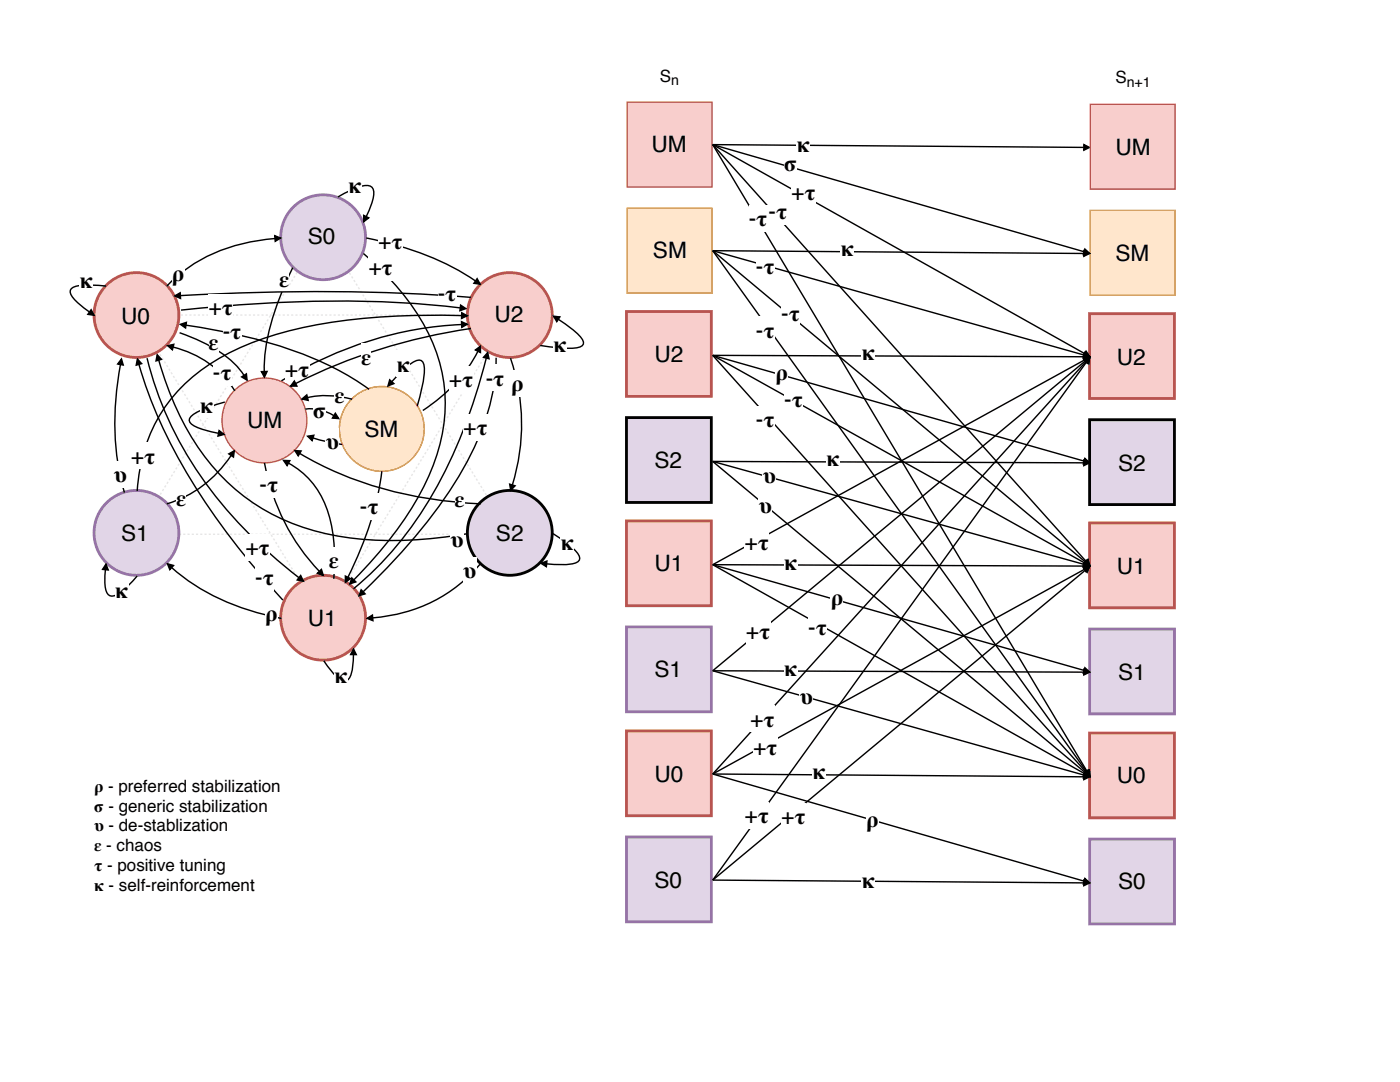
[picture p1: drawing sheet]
<svg xmlns="http://www.w3.org/2000/svg" width="279mm" height="216mm" viewBox="0 0 279 216" stroke-linecap="round" stroke-linejoin="round" font-family="sans-serif">
<path d="M64.5 45.9l37.4 60.7h-74.8zM27.1 62.9h74.8l-37.4 60.6z" fill="none" stroke="#e6e6e6" stroke-width=".28" stroke-dasharray=".4 .4" stroke-linecap="butt"/>
<circle cx="27.2" cy="62.9" r="8.5" fill="#f8cecc"/>
<circle cx="27.2" cy="62.9" r="8.5" fill="none" stroke="#b85450" stroke-width=".56"/>
<circle cx="64.5" cy="47.3" r="8.5" fill="#e1d5e7"/>
<circle cx="64.5" cy="47.3" r="8.5" fill="none" stroke="#9673a6" stroke-width=".56"/>
<circle cx="27.2" cy="106.3" r="8.5" fill="#e1d5e7"/>
<circle cx="27.2" cy="106.3" r="8.5" fill="none" stroke="#9673a6" stroke-width=".56"/>
<circle cx="64.5" cy="123.3" r="8.5" fill="#f8cecc"/>
<circle cx="64.5" cy="123.3" r="8.5" fill="none" stroke="#b85450" stroke-width=".56"/>
<circle cx="101.7" cy="106.3" r="8.5" fill="#e1d5e7"/>
<circle cx="101.7" cy="106.3" r="8.5" fill="none" stroke="#000" stroke-width=".56"/>
<circle cx="101.7" cy="62.9" r="8.5" fill="#f8cecc"/>
<circle cx="101.7" cy="62.9" r="8.5" fill="none" stroke="#b85450" stroke-width=".56"/>
<circle cx="52.8" cy="83.9" r="8.5" fill="#f8cecc"/>
<circle cx="52.8" cy="83.9" r="8.5" fill="none" stroke="#b85450" stroke-width=".28"/>
<circle cx="76.2" cy="85.6" r="8.5" fill="#ffe6cc"/>
<circle cx="76.2" cy="85.6" r="8.5" fill="none" stroke="#d79b00" stroke-width=".28"/>
<path d="M54.8 47l1.2 .5-1.1 .7zM54.9 47.6a32.5 32.5 0 0 0-21.6 9.5" fill="none" stroke="#000" stroke-width=".28"/>
<path d="M54.8 47l1.2 .5-1.1 .7z" fill="#000"/>
<path d="M34.3 51.9h2.5v5.3h-2.5z" fill="#fff"/>
<path d="M24 72.7a54.5 54.5 0 0 0 .8 25.6M24.2 71.6l.4 1.2-1.1-.2z" fill="none" stroke="#000" stroke-width=".28"/>
<path d="M24.2 71.6l.4 1.2-1.1-.2z" fill="#000"/>
<path d="M22.7 91.9h2.6v5.4h-2.6z" fill="#fff"/>
<path d="M33.4 112.5l1.2 .3-.7 .9zM34.3 113.3a45 45 0 0 0 21.9 10.1" fill="none" stroke="#000" stroke-width=".28"/>
<path d="M33.4 112.5l1.2 .3-.7 .9z" fill="#000"/>
<path d="M52.9 119.6h2.5v5.4h-2.5z" fill="#fff"/>
<path d="M96 112.4a30.4 30.4 0 0 1-21.6 10.9M73.3 123.4l1-.7 .1 1.2z" fill="none" stroke="#000" stroke-width=".28"/>
<path d="M73.3 123.4l1-.7 .1 1.2z" fill="#000"/>
<path d="M92.4 111.1h2.6v5.4h-2.6z" fill="#fff"/>
<path d="M101.9 71.5a40.5 40.5 0 0 1 .4 25.3M101.7 96.6l1.1 .3-.9 1z" fill="none" stroke="#000" stroke-width=".28"/>
<path d="M101.7 96.6l1.1 .3-.9 1z" fill="#000"/>
<path d="M102 73.9h2.5v5.3h-2.5z" fill="#fff"/>
<path d="M58.4 53.4a52.3 52.3 0 0 0-5.6 18.4l-.1 2.3M52.2 74.2l1.1-.1-.5 1.2z" fill="none" stroke="#000" stroke-width=".28"/>
<path d="M52.2 74.2l1.1-.1-.5 1.2z" fill="#000"/>
<path d="M55.7 53h2v5.3h-2z" fill="#fff"/>
<path d="M33.5 69l1.2-.3-.3 1.1zM34.5 69.3a19.9 19.9 0 0 1 12.3 8.7" fill="none" stroke="#000" stroke-width=".28"/>
<path d="M33.5 69l1.2-.3-.3 1.1z" fill="#000"/>
<path d="M42.5 71.6h3.7v5.4h-3.7z" fill="#fff"/>
<path d="M45.7 90.6l1.1-.7-.2 1.3zM46.1 90.9a23.5 23.5 0 0 1-12.8 9.6" fill="none" stroke="#000" stroke-width=".28"/>
<path d="M45.7 90.6l1.1-.7-.2 1.3z" fill="#000"/>
<path d="M35.1 96.7h2v5.4h-2z" fill="#fff"/>
<path d="M52.8 92.4a42.6 42.6 0 0 0 10.9 21.6M63.3 114.4l.8-.8 .4 1.2z" fill="none" stroke="#000" stroke-width=".28"/>
<path d="M63.3 114.4l.8-.8 .4 1.2z" fill="#000"/>
<path d="M51.8 93.9h3.7v5.4h-3.7z" fill="#fff"/>
<path d="M58.8 89.9l1.3 .1-.6 1zM59.8 90.5a76.4 76.4 0 0 0 36.2 10" fill="none" stroke="#000" stroke-width=".28"/>
<path d="M58.8 89.9l1.3 .1-.6 1z" fill="#000"/>
<path d="M90.7 97h2v5.4h-2z" fill="#fff"/>
<path d="M92.1 64.2l1.2 .5-1.1 .6zM92.1 64.8a75.7 75.7 0 0 0-35.9 11.2" fill="none" stroke="#000" stroke-width=".28"/>
<path d="M92.1 64.2l1.2 .5-1.1 .6z" fill="#000"/>
<path d="M56.9 71h4.8v5.4h-4.8z" fill="#fff"/>
<path d="M61 81.6a8.3 8.3 0 0 1 5.6 1.3M66.9 82.5l.7 1-1.3-.1z" fill="none" stroke="#000" stroke-width=".28"/>
<path d="M66.9 82.5l.7 1-1.3-.1z" fill="#000"/>
<path d="M62.5 79.2h2.6v5.4h-2.6z" fill="#fff"/>
<path d="M61.4 87l1.2-.1-.3 1zM62.5 87.4l2.8 .8 3 .5" fill="none" stroke="#000" stroke-width=".28"/>
<path d="M61.4 87l1.2-.1-.3 1z" fill="#000"/>
<path d="M65.1 85.4h2.6v5.4h-2.6z" fill="#fff"/>
<path d="M31.4 70.8l.8 .9-1.1 .3zM31.7 71.9a54.3 54.3 0 0 0 12.3 23 42.4 42.4 0 0 0 27 12.6 80.7 80.7 0 0 0 22.4-1" fill="none" stroke="#000" stroke-width=".28"/>
<path d="M31.4 70.8l.8 .9-1.1 .3z" fill="#000"/>
<path d="M89.9 104.9h2.6v5.4h-2.6z" fill="#fff"/>
<path d="M94.9 69.8l1-.7v1.2zM95.4 70.1a30.9 30.9 0 0 1-11 11.8" fill="none" stroke="#000" stroke-width=".28"/>
<path d="M94.9 69.8l1-.7v1.2z" fill="#000"/>
<path d="M89.6 73h4.9v5.4h-4.9z" fill="#fff"/>
<path d="M76.2 94.1a64.7 64.7 0 0 1-6.8 21.1M68.9 114.9l1 .5-1 .8z" fill="none" stroke="#000" stroke-width=".28"/>
<path d="M68.9 114.9l1 .5-1 .8z" fill="#000"/>
<path d="M71.8 98.4h3.8v5.4h-3.8z" fill="#fff"/>
<path d="M67.5 39.3a14.8 14.8 0 0 1 5.7-2.3 1.31 1.31 0 0 1 1.4 1.6 12.8 12.8 0 0 1-1.5 4.6M72.6 43l1 .5-1 .7z" fill="none" stroke="#000" stroke-width=".28"/>
<path d="M72.6 43l1 .5-1 .7z" fill="#000"/>
<path d="M69.6 34.4h2.6v5.3h-2.6z" fill="#fff"/>
<path d="M21.2 57.1a17.4 17.4 0 0 0-6.4 .1l-.5 .4-.3 .4a3.1 3.1 0 0 0 1.6 2.5l2.3 1.8M18.2 61.8l.6 1.1-1.3-.2z" fill="none" stroke="#000" stroke-width=".28"/>
<path d="M18.2 61.8l.6 1.1-1.3-.2z" fill="#000"/>
<path d="M15.9 53.3h2.7v5.3h-2.7z" fill="#fff"/>
<path d="M21 113.7a8.5 8.5 0 0 0 .5 4.8 1.51 1.51 0 0 0 2.1 0 17.9 17.9 0 0 0 3.8-3.6M21.1 112.6l.5 1.1-1.1-.1z" fill="none" stroke="#000" stroke-width=".28"/>
<path d="M21.1 112.6l.5 1.1-1.1-.1z" fill="#000"/>
<path d="M23 115.1h2.6v5.3h-2.6z" fill="#fff"/>
<path d="M70.5 130.6a10.8 10.8 0 0 1-.7 4.5 1.21 1.21 0 0 1-1.9 .5 13.2 13.2 0 0 1-3.3-3.7M70.6 129.5l.5 1.1h-1.1z" fill="none" stroke="#000" stroke-width=".28"/>
<path d="M70.6 129.5l.5 1.1h-1.1z" fill="#000"/>
<path d="M66.7 132h2.7v5.4h-2.7z" fill="#fff"/>
<path d="M108 112.4l1.1-.4-.1 1.1zM110.3 106.5a20.1 20.1 0 0 1 5.1 4l.2 .6 .1 .5a2.26 2.26 0 0 1-2.3 1l-4.3-.1" fill="none" stroke="#000" stroke-width=".28"/>
<path d="M108 112.4l1.1-.4-.1 1.1z" fill="#000"/>
<path d="M111.9 105.5h2.6v5.3h-2.6z" fill="#fff"/>
<path d="M110.5 63.1l1.2 .1-.6 1zM111.4 63.7a17.2 17.2 0 0 1 4.9 4.2l.2 .5-.2 .4a4.1 4.1 0 0 1-3.2 .7l-5.3-.6" fill="none" stroke="#000" stroke-width=".28"/>
<path d="M110.5 63.1l1.2 .1-.6 1z" fill="#000"/>
<path d="M110.5 66h2.6v5.3h-2.6z" fill="#fff"/>
<path d="M77.8 75.8l.8 .7-1.2 .5zM78.2 76.2a18.2 18.2 0 0 1 4.8-4.2 1.04 1.04 0 0 1 1.6 .8 21.1 21.1 0 0 1-1.3 8.3" fill="none" stroke="#000" stroke-width=".28"/>
<path d="M77.8 75.8l.8 .7-1.2 .5z" fill="#000"/>
<path d="M79.2 69.9h2.6v5.4h-2.6z" fill="#fff"/>
<path d="M43.7 85.9l1 .8-1.2 .3zM44.9 80.2a23.4 23.4 0 0 0-6.4 2.6l-.5 .4-.2 .5a1.96 1.96 0 0 0 1.7 1.7l4.1 1.1" fill="none" stroke="#000" stroke-width=".28"/>
<path d="M43.7 85.9l1 .8-1.2 .3z" fill="#000"/>
<path d="M39.9 78.1h2.6v5.4h-2.6z" fill="#fff"/>
<path d="M56.6 91.9h1.2l-.5 1zM57.6 92.4a17 17 0 0 1 8.4 11.7 37.1 37.1 0 0 1 .6 11.4" fill="none" stroke="#000" stroke-width=".28"/>
<path d="M56.6 91.9h1.2l-.5 1z" fill="#000"/>
<path d="M65.6 109.1h2v5.4h-2z" fill="#fff"/>
<path d="M58.7 76l.6 1h-1.3zM94 65.5a113.9 113.9 0 0 0-35 11" fill="none" stroke="#000" stroke-width=".28"/>
<path d="M58.7 76l.6 1h-1.3z" fill="#000"/>
<path d="M72.1 68.5h2v5.4h-2z" fill="#fff"/>
<path d="M35.8 66.4a27.7 27.7 0 0 1 11.6 6.8l1.3 1.7M48.2 75.2l1-.6 .1 1.3z" fill="none" stroke="#000" stroke-width=".28"/>
<path d="M48.2 75.2l1-.6 .1 1.3z" fill="#000"/>
<path d="M41.6 65.7h2v5.3h-2z" fill="#fff"/>
<path d="M73.1 47.5a58.9 58.9 0 0 1 21.8 8.6M95.2 55.6l.6 1.1-1.2-.2z" fill="none" stroke="#000" stroke-width=".28"/>
<path d="M95.2 55.6l.6 1.1-1.2-.2z" fill="#000"/>
<path d="M75.5 45.4h4.9v5.3h-4.9z" fill="#fff"/>
<path d="M72.5 50.6a51 51 0 0 1 13.7 17.5 32.3 32.3 0 0 1-.8 27.2 70.9 70.9 0 0 1-14.8 20.4M70.2 115.3l.8 .8-1.2 .4z" fill="none" stroke="#000" stroke-width=".28"/>
<path d="M70.2 115.3l.8 .8-1.2 .4z" fill="#000"/>
<path d="M73.5 50.7h4.9v5.4h-4.9z" fill="#fff"/>
<path d="M60.3 79.6l.9-.8 .3 1.1zM61.4 79.3a18.4 18.4 0 0 1 8.9 .4" fill="none" stroke="#000" stroke-width=".28"/>
<path d="M60.3 79.6l.9-.8 .3 1.1z" fill="#000"/>
<path d="M66.7 76.1h2v5.4h-2z" fill="#fff"/>
<path d="M36 64.7l1.2-.4-.2 1.1zM37.1 64.9a95 95 0 0 1 30.7 9.1l3.1 1.8 2.8 1.9" fill="none" stroke="#000" stroke-width=".28"/>
<path d="M36 64.7l1.2-.4-.2 1.1z" fill="#000"/>
<path d="M44.4 63.4h3.8v5.4h-3.8z" fill="#fff"/>
<path d="M27.4 71.6l.9 1-1.1 .3zM27.7 72.7a103.1 103.1 0 0 0 16.6 32.3l6.6 8.4 5.5 6.3" fill="none" stroke="#000" stroke-width=".28"/>
<path d="M27.4 71.6l.9 1-1.1 .3z" fill="#000"/>
<path d="M50.9 112.5h3.8v5.4h-3.8z" fill="#fff"/>
<path d="M99 71.4a45.7 45.7 0 0 1-7.2 23.2 112.4 112.4 0 0 1-19.3 23.5M72.1 117.7l.8 .8-1.2 .4z" fill="none" stroke="#000" stroke-width=".28"/>
<path d="M72.1 117.7l.8 .8-1.2 .4z" fill="#000"/>
<path d="M96.9 72.7h3.8v5.4h-3.8z" fill="#fff"/>
<path d="M34.9 59l1.1-.6v1.1zM36 59a430.4 430.4 0 0 1 58 .3" fill="none" stroke="#000" stroke-width=".28"/>
<path d="M34.9 59l1.1-.6v1.1z" fill="#000"/>
<path d="M87.3 55.8h3.8v5.4h-3.8z" fill="#fff"/>
<path d="M92.1 63a126 126 0 0 0-34.8 3.1 47.6 47.6 0 0 0-19.6 9.8 31.2 31.2 0 0 0-10.3 22.1M92.1 62.4l1.2 .6-1.2 .5z" fill="none" stroke="#000" stroke-width=".28"/>
<path d="M92.1 62.4l1.2 .6-1.2 .5z" fill="#000"/>
<path d="M26.1 88.3h4.9v5.3h-4.9z" fill="#fff"/>
<path d="M125.2 20.4h16.9v16.9h-16.9z" fill="#f8cecc"/>
<path d="M125.2 20.4h16.9v16.9h-16.9z" fill="none" stroke="#b85450" stroke-width=".28"/>
<path d="M125.2 41.6h16.9v16.9h-16.9z" fill="#ffe6cc"/>
<path d="M125.2 41.6h16.9v16.9h-16.9z" fill="none" stroke="#d79b00" stroke-width=".28"/>
<path d="M125 62.2h17v16.9h-17z" fill="#f8cecc"/>
<path d="M125 62.2h17v16.9h-17z" fill="none" stroke="#b85450" stroke-width=".56"/>
<path d="M125 83.3h17v17h-17z" fill="#e1d5e7"/>
<path d="M125 83.3h17v17h-17z" fill="none" stroke="#000" stroke-width=".56"/>
<path d="M125 103.9h17v17h-17z" fill="#f8cecc"/>
<path d="M125 103.9h17v17h-17z" fill="none" stroke="#b85450" stroke-width=".56"/>
<path d="M125 125.1h17v16.9h-17z" fill="#e1d5e7"/>
<path d="M125 125.1h17v16.9h-17z" fill="none" stroke="#9673a6" stroke-width=".56"/>
<path d="M125 145.8h17v17h-17z" fill="#f8cecc"/>
<path d="M125 145.8h17v17h-17z" fill="none" stroke="#b85450" stroke-width=".56"/>
<path d="M125 167h17v16.9h-17z" fill="#e1d5e7"/>
<path d="M125 167h17v16.9h-17z" fill="none" stroke="#9673a6" stroke-width=".56"/>
<path d="M142.2 28.9l74.1 .5M216.3 28.8l1.1 .6-1.1 .6z" fill="none" stroke="#000" stroke-width=".28"/>
<path d="M216.3 28.8l1.1 .6-1.1 .6z" fill="#000"/>
<path d="M217.6 20.8h16.9v16.9h-16.9z" fill="#f8cecc"/>
<path d="M217.6 20.8h16.9v16.9h-16.9z" fill="none" stroke="#b85450" stroke-width=".28"/>
<path d="M217.6 42h16.9v16.9h-16.9z" fill="#ffe6cc"/>
<path d="M217.6 42h16.9v16.9h-16.9z" fill="none" stroke="#d79b00" stroke-width=".28"/>
<path d="M217.5 62.6h16.9v16.9h-16.9z" fill="#f8cecc"/>
<path d="M217.5 62.6h16.9v16.9h-16.9z" fill="none" stroke="#b85450" stroke-width=".56"/>
<path d="M217.5 83.7h16.9v17h-16.9z" fill="#e1d5e7"/>
<path d="M217.5 83.7h16.9v17h-16.9z" fill="none" stroke="#000" stroke-width=".56"/>
<path d="M217.5 104.4h16.9v16.9h-16.9z" fill="#f8cecc"/>
<path d="M217.5 104.4h16.9v16.9h-16.9z" fill="none" stroke="#b85450" stroke-width=".56"/>
<path d="M217.5 125.5h16.9v17h-16.9z" fill="#e1d5e7"/>
<path d="M217.5 125.5h16.9v17h-16.9z" fill="none" stroke="#9673a6" stroke-width=".56"/>
<path d="M217.5 146.3h16.9v16.9h-16.9z" fill="#f8cecc"/>
<path d="M217.5 146.3h16.9v16.9h-16.9z" fill="none" stroke="#b85450" stroke-width=".56"/>
<path d="M217.5 167.4h16.9v17h-16.9z" fill="#e1d5e7"/>
<path d="M217.5 167.4h16.9v17h-16.9z" fill="none" stroke="#9673a6" stroke-width=".56"/>
<path d="M142.2 28.9l74.3 41.7M216.7 70.1l.8 1h-1.3z" fill="none" stroke="#000" stroke-width=".28"/>
<path d="M216.7 70.1l.8 1h-1.3z" fill="#000"/>
<path d="M157.9 35.8h4.9v5.3h-4.9z" fill="#fff"/>
<path d="M142.2 28.9l74.5 83.1M142.2 28.9l74.7 125M142.2 28.9l74.2 21.3M142.2 50l74.1 .6M216.3 50l1.1 .6-1.1 .5zM216.5 49.7l.9 .8-1.2 .3zM216.3 71.2l-74.1-.3 74.2 21.1M216.3 70.6l1.1 .6-1.1 .5zM216.5 91.5l.9 .8-1.2 .2zM216.3 112.4l.9-.8 .3 1.2zM216.5 154.2l.9-.6 .1 1.3z" fill="none" stroke="#000" stroke-width=".28"/>
<path d="M216.3 50l1.1 .6-1.1 .5zM216.5 49.7l.9 .8-1.2 .3zM216.3 70.6l1.1 .6-1.1 .5zM216.5 91.5l.9 .8-1.2 .2zM216.3 112.4l.9-.8 .3 1.2zM216.5 154.2l.9-.6 .1 1.3z" fill="#000"/>
<path d="M154.8 71.6h2.5v5.4h-2.5z" fill="#fff"/>
<path d="M142.2 92.1l74.2 20.5M216.5 112.3l-74.3-41.4 74.5 83.2M216.5 112.1l.9 .8-1.2 .3zM216.7 111.8l.8 1.1-1.3-.1zM216.3 154.4l.9-.7 .3 1.2z" fill="none" stroke="#000" stroke-width=".28"/>
<path d="M216.5 112.1l.9 .8-1.2 .3zM216.7 111.8l.8 1.1-1.3-.1zM216.3 154.4l.9-.7 .3 1.2z" fill="#000"/>
<path d="M152.3 92.2h2.6v5.4h-2.6z" fill="#fff"/>
<g fill="none" stroke="#000" stroke-width=".28">
<path d="M142.2 50l74.2 20.8M142.2 50l74.4 62.1M142.2 50l74.6 104M216.2 71.6l1.3-.3-.5 1.1zM216.4 71.9l1.1-.6-.2 1.3zM216.5 70.3l.9 .8-1.2 .3zM216.6 72l-74.4 61.8M216.8 72.2l-74.6 103.4M142.2 92.1l74.1 .3M216.3 91.8l1.1 .6-1.1 .5zM142.2 112.7l74.1 .3M142.2 112.7l74.2 21.1"/>
<path d="M142.2 112.7l74.3 41.7M216.2 113.3l1.3-.2-.5 1.1zM216.3 112.4l1.1 .6-1.1 .5zM216.6 113.8l-74.4 61.8M217 111.7l.5 1.2-1.3-.3zM142.2 133.8l74.1 .3M142.2 133.8l74.2 20.9M216.3 133.6l1.1 .5-1.1 .6zM216.5 133.2l.9 .9-1.2 .2zM216.3 155l-74.1-.6 74.2 21.4M216.3 154.4l1.1 .6-1.1 .6zM216.4 154.3l.9-.7 .2 1.3z"/>
<path d="M216.5 154.1l.9 .9-1.2 .2zM216.7 153.9l.8 1h-1.3zM142.2 175.6l74.1 .6M216.3 175.6l1.1 .6-1.1 .5zM216.5 175.3l.9 .8-1.2 .3z"/>
</g>
<g fill="#000">
<path d="M216.5 70.3l.9 .8-1.2 .3zM216.2 71.6l1.3-.3-.5 1.1zM216.4 71.9l1.1-.6-.2 1.3zM216.3 91.8l1.1 .6-1.1 .5zM216.3 112.4l1.1 .6-1.1 .5zM216.2 113.3l1.3-.2-.5 1.1zM217 111.7l.5 1.2-1.3-.3zM216.3 133.6l1.1 .5-1.1 .6zM216.5 133.2l.9 .9-1.2 .2zM216.3 154.4l1.1 .6-1.1 .6zM216.5 154.1l.9 .9-1.2 .2zM216.7 153.9l.8 1h-1.3z"/>
<path d="M216.4 154.3l.9-.7 .2 1.3zM216.3 175.6l1.1 .6-1.1 .5zM216.5 175.3l.9 .8-1.2 .3z"/>
</g>
<path d="M161.3 122.4h3.7v5.4h-3.7z" fill="#fff"/>
<path d="M142.2 92.1l74.4 62.1M217 153.8l.5 1.1-1.3-.3z" fill="none" stroke="#000" stroke-width=".28"/>
<path d="M217 153.8l.5 1.1-1.3-.3z" fill="#000"/>
<g fill="#fff">
<path d="M159 26.2h2.6v5.3h-2.6z"/>
<path d="M156.5 29.8h2.5v5.4h-2.5z"/>
<path d="M153.4 39.4h3.7v5.4h-3.7z"/>
<path d="M149.4 40.9h3.8v5.3h-3.8z"/>
<path d="M167.8 46.8h2.6v5.3h-2.6z"/>
<path d="M172 67.7h2.6v5.3h-2.6z"/>
<path d="M165 88.8h2.6v5.4h-2.6z"/>
<path d="M156.5 109.4h2.6v5.4h-2.6z"/>
<path d="M156.5 130.6h2.6v5.4h-2.6z"/>
<path d="M162.1 151.2h2.6v5.4h-2.6z"/>
<path d="M172 172.9h2.6v5.4h-2.6z"/>
<path d="M172.9 160.8h2.4v5.4h-2.4z"/>
<path d="M165.8 116.5h2.5v5.3h-2.5z"/>
<path d="M150.8 80.9h3.8v5.4h-3.8z"/>
<path d="M156.5 77h3.7v5.3h-3.7z"/>
<path d="M148.9 123.3h4.8v5.3h-4.8z"/>
<path d="M159.6 136.2h2.6v5.4h-2.6z"/>
<path d="M151.4 98.1h2.6v5.4h-2.6z"/>
<path d="M150.8 63.1h3.8v5.4h-3.8z"/>
<path d="M155.9 59.8h3.8v5.3h-3.8z"/>
<path d="M150.8 50.4h3.8v5.4h-3.8z"/>
<path d="M148.6 159.9h4.9v5.4h-4.9z"/>
<path d="M155.9 160.2h4.9v5.4h-4.9z"/>
</g>
<path d="M97 71.5a96.5 96.5 0 0 1-16.1 35.3l-4.2 4.9-3 3-3.1 2.8M97.3 70.4l.3 1.2-1.1-.3z" fill="none" stroke="#000" stroke-width=".28"/>
<path d="M97.3 70.4l.3 1.2-1.1-.3z" fill="#000"/>
<path d="M92.4 82.6h4.9v5.4h-4.9z" fill="#fff"/>
<path d="M29.4 71.5a75.3 75.3 0 0 0 22.4 37.1l3.8 3.4 4.1 3.3M60 114.8l.6 1.2-1.3-.3z" fill="none" stroke="#000" stroke-width=".28"/>
<path d="M60 114.8l.6 1.2-1.3-.3z" fill="#000"/>
<path d="M49 106.6h4.8v5.4h-4.8z" fill="#fff"/>
<path d="M91.9 61.4a245.7 245.7 0 0 0-55.8 .5M91.9 60.9l1.1 .7-1.2 .4z" fill="none" stroke="#000" stroke-width=".28"/>
<path d="M91.9 60.9l1.1 .7-1.2 .4z" fill="#000"/>
<path d="M41.6 58.6h4.9v5.4h-4.9z" fill="#fff"/>
<path d="M216.2 71.3h1.3l-.8 1zM216.5 71.8l-74.3 40.9" fill="none" stroke="#000" stroke-width=".28"/>
<path d="M216.2 71.3h1.3l-.8 1z" fill="#000"/>
<path d="M148.6 105.5h4.9v5.3h-4.9z" fill="#fff"/>
<path d="M216.2 113.1l1.3-.1-.8 1.1zM216.5 113.6l-74.3 40.8" fill="none" stroke="#000" stroke-width=".28"/>
<path d="M216.2 113.1l1.3-.1-.8 1.1z" fill="#000"/>
<path d="M150.3 146.4h4.9v5.4h-4.9z" fill="#fff"/>
<path d="M216.3 71.8l1.2-.5-.4 1.2zM216.7 72.1l-74.5 82.3" fill="none" stroke="#000" stroke-width=".28"/>
<path d="M216.3 71.8l1.2-.5-.4 1.2z" fill="#000"/>
<path d="M149.7 140.8h4.9v5.3h-4.9z" fill="#fff"/>
<g font-size="4.5">
<text x="130" y="30.4">UM</text>
<text x="156.5" y="34.1">𝛔</text>
<text x="159" y="30.4">𝛋</text>
<text x="222.6" y="31">UM</text>
<text x="69.6" y="38.6">𝛋</text>
<text x="157.9" y="40">+𝛕</text>
<text x="149.4" y="45.1">-𝛕</text>
<text x="153.4" y="43.7">-𝛕</text>
<text x="61.4" y="48.8">S0</text>
<text x="75.5" y="49.6">+𝛕</text>
<text x="130.3" y="51.6">SM</text>
<text x="167.8" y="51">𝛋</text>
<text x="222.6" y="52.1">SM</text>
<text x="15.9" y="57.5">𝛋</text>
<text x="34.3" y="56.1">𝛒</text>
<text x="55.7" y="57.2">𝛆</text>
<text x="73.5" y="55">+𝛕</text>
<text x="150.8" y="54.7">-𝛕</text>
<text x="24.2" y="64.6">U0</text>
<text x="41.6" y="62.9">+𝛕</text>
<text x="87.3" y="60">-𝛕</text>
<text x="98.7" y="64.3">U2</text>
<text x="155.9" y="64">-𝛕</text>
<text x="41.6" y="69.9">𝛆</text>
<text x="44.5" y="67.7">-𝛕</text>
<text x="110.5" y="70.2">𝛋</text>
<text x="150.8" y="67.4">-𝛕</text>
<text x="172" y="71.9">𝛋</text>
<text x="42.5" y="75.8">-𝛕</text>
<text x="56.9" y="75.3">+𝛕</text>
<text x="72.1" y="72.7">𝛆</text>
<text x="79.2" y="74.2">𝛋</text>
<text x="89.6" y="77.3">+𝛕</text>
<text x="96.9" y="77">-𝛕</text>
<text x="130.6" y="72.2">U2</text>
<text x="154.8" y="75.8">𝛒</text>
<text x="222.9" y="72.7">U2</text>
<text x="39.9" y="82.3">𝛋</text>
<text x="62.5" y="83.5">𝛔</text>
<text x="66.7" y="80.4">𝛆</text>
<text x="102" y="78.1">𝛒</text>
<text x="156.5" y="81.2">-𝛕</text>
<text x="49.3" y="85.4">UM</text>
<text x="65.1" y="89.7">𝛖</text>
<text x="72.7" y="87.1">SM</text>
<text x="92.4" y="86.9">+𝛕</text>
<text x="150.8" y="85.2">-𝛕</text>
<text x="26.1" y="92.5">+𝛕</text>
<text x="130.6" y="93.3">S2</text>
<text x="165" y="93.1">𝛋</text>
<text x="223.2" y="93.9">S2</text>
<text x="22.7" y="96.2">𝛖</text>
<text x="35.1" y="101">𝛆</text>
<text x="51.8" y="98.1">-𝛕</text>
<text x="90.7" y="101.2">𝛆</text>
<text x="152.3" y="96.4">𝛖</text>
<text x="71.8" y="102.7">-𝛕</text>
<text x="151.4" y="102.4">𝛖</text>
<text x="24.2" y="108">S1</text>
<text x="49" y="110.8">+𝛕</text>
<text x="65.6" y="113.4">𝛆</text>
<text x="89.9" y="109.1">𝛖</text>
<text x="99" y="108">S2</text>
<text x="111.9" y="109.7">𝛋</text>
<text x="130.6" y="113.9">U1</text>
<text x="148.6" y="109.7">+𝛕</text>
<text x="156.5" y="113.7">𝛋</text>
<text x="23" y="119.3">𝛋</text>
<text x="50.9" y="116.8">-𝛕</text>
<text x="92.4" y="115.4">𝛖</text>
<text x="222.9" y="114.5">U1</text>
<text x="52.9" y="123.8">𝛒</text>
<text x="61.5" y="125">U1</text>
<text x="165.8" y="120.7">𝛒</text>
<text x="148.9" y="127.5">+𝛕</text>
<text x="161.3" y="126.6">-𝛕</text>
<text x="66.7" y="136.2">𝛋</text>
<text x="130.6" y="135.1">S1</text>
<text x="156.5" y="134.8">𝛋</text>
<text x="223.2" y="135.7">S1</text>
<text x="159.6" y="140.5">𝛖</text>
<text x="149.7" y="145">+𝛕</text>
<text x="130.6" y="156">U0</text>
<text x="150.3" y="150.6">+𝛕</text>
<text x="162.1" y="155.4">𝛋</text>
<text x="222.9" y="156.3">U0</text>
<text x="148.6" y="164.2">+𝛕</text>
<text x="155.9" y="164.5">+𝛕</text>
<text x="172.9" y="165">𝛒</text>
<text x="130.6" y="177.2">S0</text>
<text x="172" y="177.2">𝛋</text>
<text x="223.2" y="177.4">S0</text>
</g>
<g font-size="3.4">
<text x="131.7" y="16.3">S</text>
<text x="222.6" y="16.6">S</text>
<text x="18.8" y="158">𝛒 - preferred stabilization</text>
<text x="18.8" y="161.9">𝛔 - generic stabilization</text>
<text x="18.8" y="165.9">𝛖 - de-stablization</text>
<text x="18.8" y="169.8">𝛆 - chaos</text>
<text x="18.8" y="173.8">𝛕 - positive tuning</text>
<text x="18.8" y="177.7">𝛋 - self-reinforcement</text>
</g>
<g font-size="2.8">
<text x="134" y="17">n</text>
<text x="224.9" y="17.3">n+1</text>
</g>
</svg>
